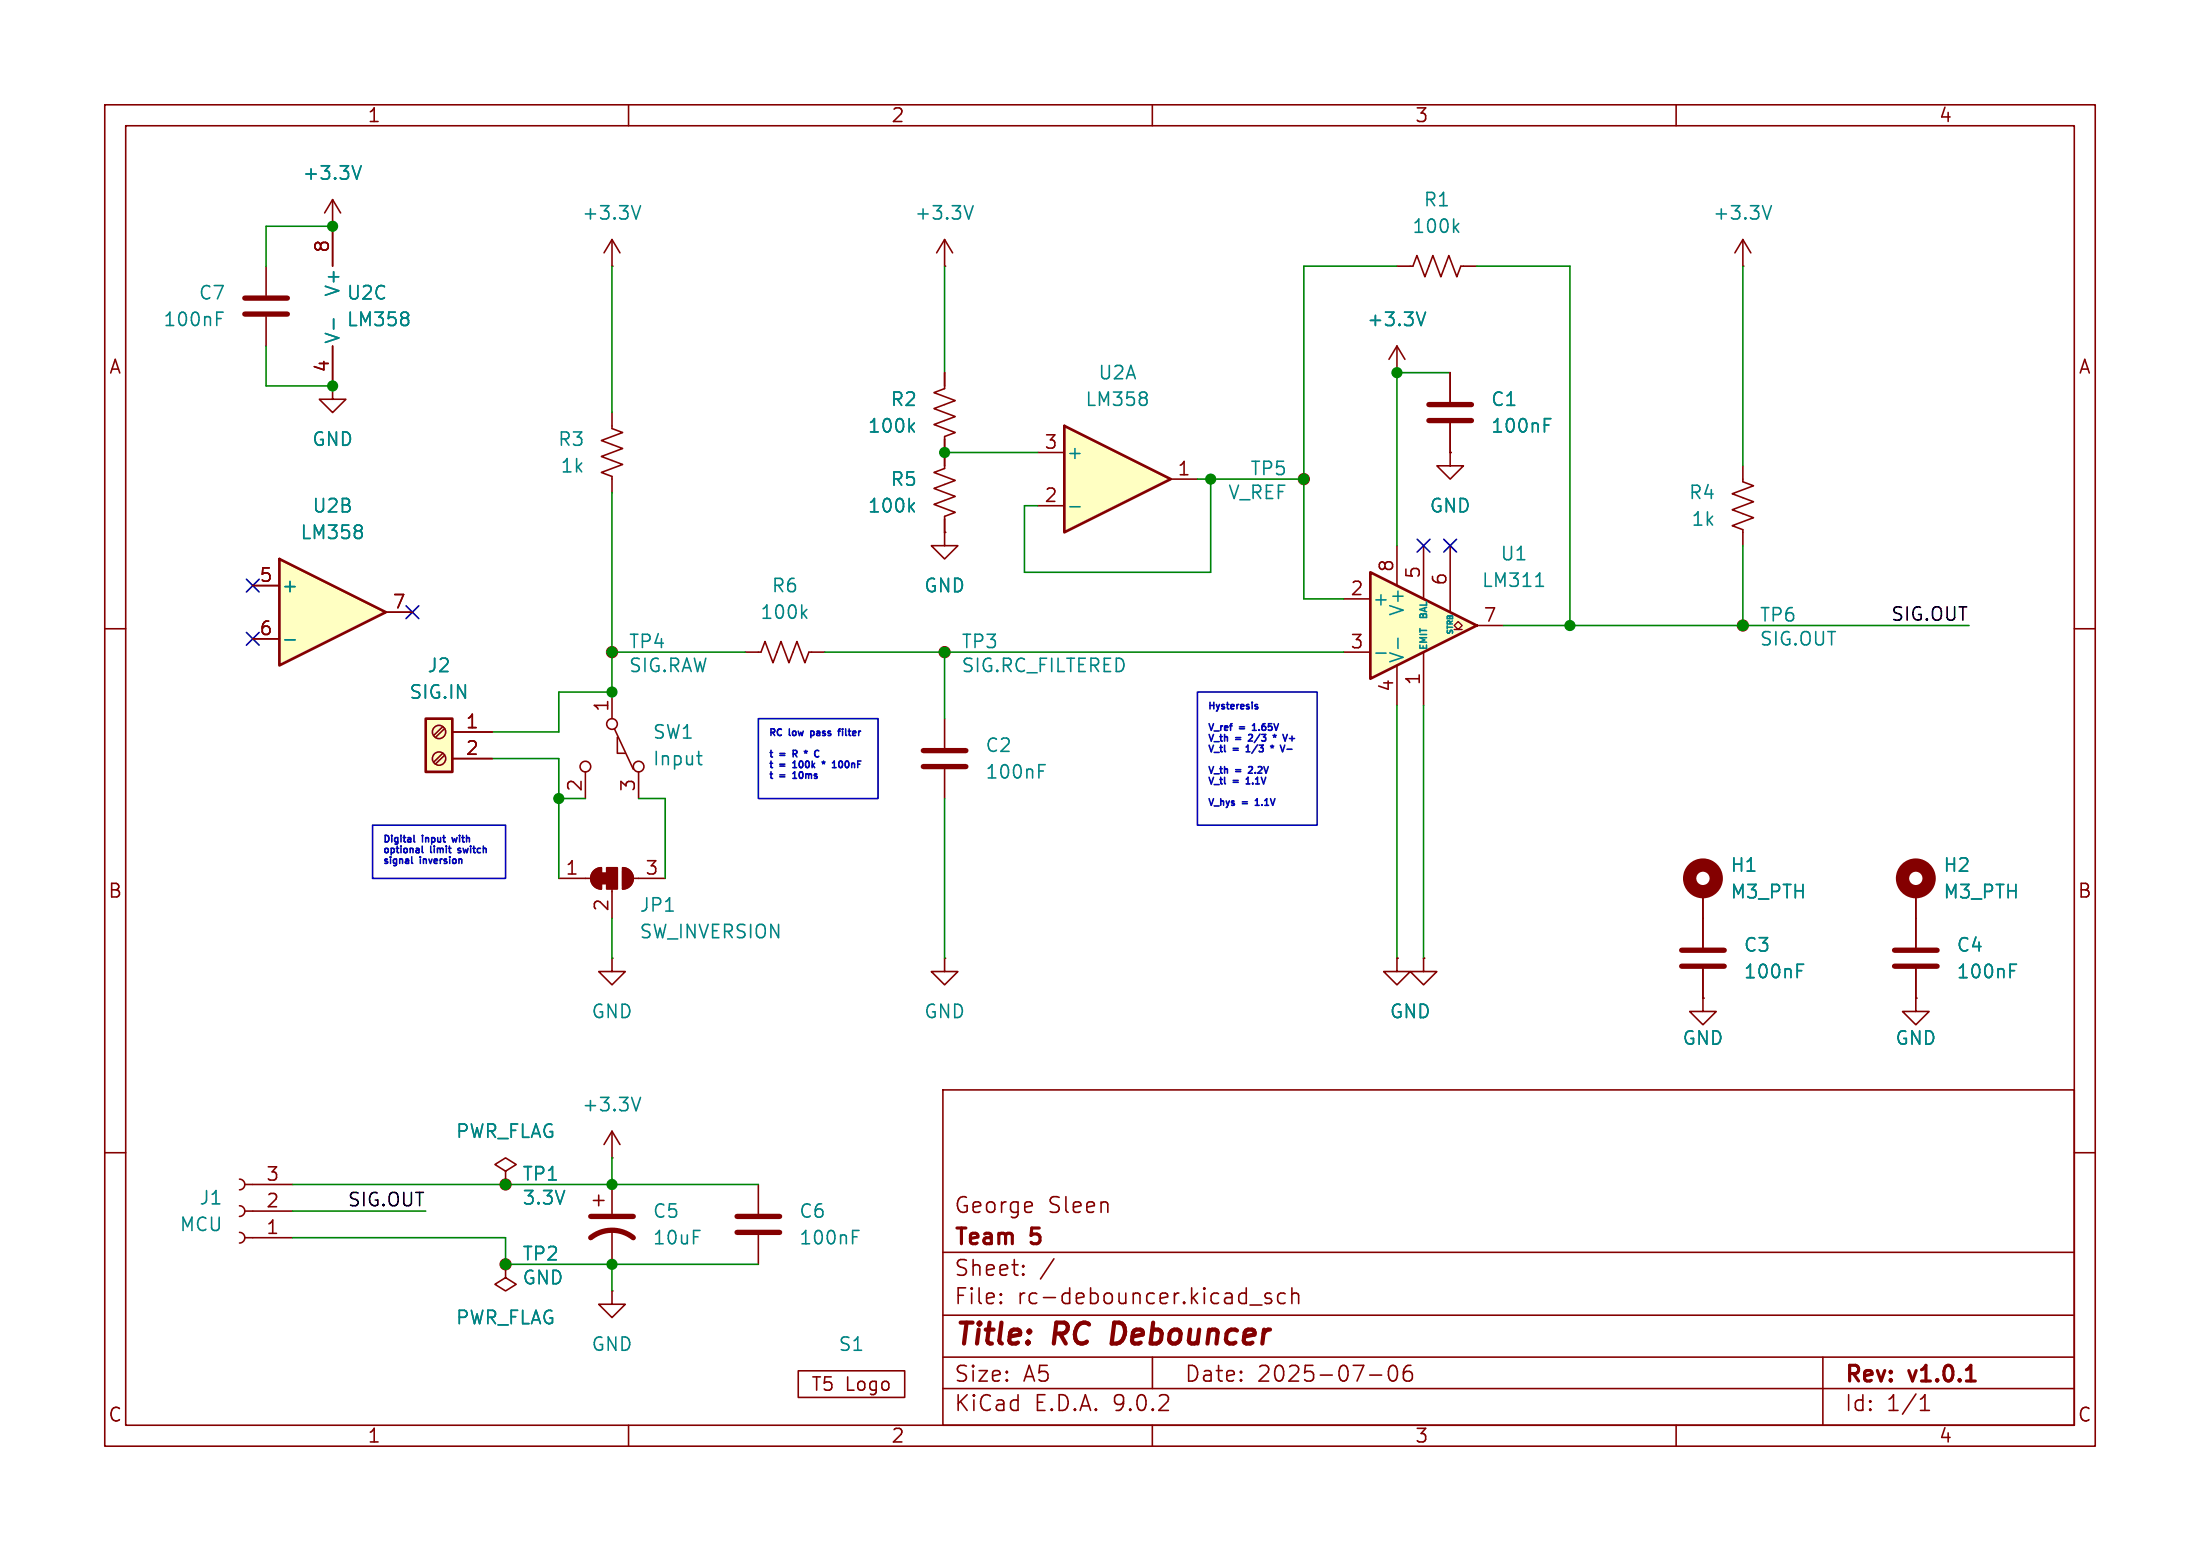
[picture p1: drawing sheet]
<svg xmlns="http://www.w3.org/2000/svg" width="210mm" height="148mm" viewBox="0 0 210 148" stroke-linecap="round" stroke-linejoin="round" font-family="sans-serif">
<path d="M0 0h210v148h-210z" fill="#fff" stroke="#fff" stroke-width=".1"/>
<g fill="none" stroke="#840000" stroke-width=".15">
<path d="M10 10h190v128h-190zM12 12h186v124h-186zM31.7 19.1l-.7 1.2M31.7 19.1l.8 1.2M31.7 19.1v2.5M60 10v2M110 10v2M160 10v2M25.4 25.4v2.8M25.4 30.2v2.8M31.7 36.8v1.3h1.3l-1.3 1.3-1.2-1.3h1.2M31.7 36.8h.1"/>
<path d="M31.7 21.6h.1M166.4 25.4h.1M166.4 22.9l-.8 1.2M166.4 22.9l.7 1.2M166.4 22.9v2.5M166.4 44.5v1.5l1 .4-2 .7 2 .8-2 .7 2 .8-2 .8 1 .3v1.6M10 60h2M198 60h2M10 110h2M48.3 111.8l1-.7-1-.6-1.1 .6 1.1 .7v1.2M48.3 113h.1M90 104h108v32h-108z"/>
<path d="M90 119.5h108M198 110h2M60 136v2M90 132.5h108M90 129.5h108M90 125.5h108M95.5 124.2l.1 .1-.1 .1M95.5 124.2v.1v.1M95.5 123.5v.1M95.5 124.2v.2M95.5 123.5h.1l-.1 .1M97.7 121.5l.1 .1-.1 .1"/>
<path d="M97.7 121.5l-.1 .1 .1 .1M97.7 120.8v.1M97.7 121.5v.2M97.7 120.8h.1l-.1 .1M97.7 120.8h-.1l.1 .1M100.6 120.1l-1.3 1.9M110 136v2M110 129.5v3M119.3 124.5h1.2M121.3 123.5l-.3-.1-.2 .2v.2l.5 .2 .1 .1-.1 .2-.1 .1-.4-.1M122.7 123.5l-.5-.1-.2 .3v.4l.1 .2 .1 .1 .5-.1M123.3 123.5a.37 .37 0 0 1 .7 .1v.8"/>
<path d="M123.3 122.9v1.5M130.8 131.2h1.1M132.7 130.4a.36 .36 0 0 1 .3-.1 .36 .36 0 0 1 .3 .3 .88 .88 0 0 1-.3 1.2 .38 .38 0 0 1-.4-.3 1.28 1.28 0 0 1 .1-1.1zM134.7 130.3a.59 .59 0 0 0-.7 .6v.6l.1 .2 .4 .1 .3-.2v-.5l-.1-.2h-.4l-.3 .2M160 136v2M174 129.5v6.5M183.3 134.6h.9M183.3 133.5l.5-.4v1.5"/>
<circle cx="48.3" cy="113" r=".51"/>
</g>
<path d="M187.7 131.8h.9" fill="none" stroke="#840000" stroke-width=".3"/>
<path d="M106.4 126.2l-.3 2h.5" fill="none" stroke="#840000" stroke-width=".4"/>
<path d="M34.5 15.8l-.5 1.3M169.1 19.6l-.4 1.3M20.7 30.4h.4M20.7 29.8h.6" fill="none" stroke="#008484" stroke-width=".15"/>
<path d="M23.4 28.4h4M23.4 30h4" fill="none" stroke="#840000" stroke-width=".51"/>
<path d="M40.6 68.6h2.6v5.1h-2.6z" fill="#ffffc2"/>
<path d="M40.6 68.6h2.6v5.1h-2.6z" fill="none" stroke="#840000" stroke-width=".25"/>
<g fill="none" stroke="#840000" stroke-width=".15">
<path d="M42.3 69.3l-.9 .9M42.3 71.9l-.9 .8M42.4 69.5l-.8 .9M42.4 72.1l-.8 .8M43.2 69.9h3.8M43.2 72.4h3.8M55.9 73.7v2.5M58.4 62.2h.1M58.4 66v2.6M58.7 69.6l1.8 3.8M58.9 70.4v1.5h.8M61 73.7v2.5"/>
<path d="M53.3 83.8h3.1M56.7 83.1l.4-.2 .3-.1v2a1.02 1.02 0 0 1-.9-.6 1.02 1.02 0 0 1 .2-1.1zM58.4 84.8v2.8M59.4 82.8a1.02 1.02 0 0 1 1 1 1.02 1.02 0 0 1-1 1zM60.5 83.8h3M48.3 120.7v1.2l1 .7-1 .6-1.1-.6 1.1-.7M48.3 120.7h.1"/>
<circle cx="41.9" cy="69.8" r=".63"/>
<circle cx="41.9" cy="72.4" r=".63"/>
<circle cx="55.9" cy="73.2" r=".51"/>
<circle cx="58.4" cy="62.2" r=".51"/>
<circle cx="58.4" cy="69.1" r=".51"/>
<circle cx="61" cy="73.2" r=".51"/>
<circle cx="48.3" cy="120.7" r=".51"/>
</g>
<path d="M66.5 72.1h.5M66.7 72.8l.1 .1 .2 .1" fill="none" stroke="#008484" stroke-width=".15"/>
<g fill="#840000" stroke="#840000" stroke-width=".15">
<path d="M57.4 83.3h.5v1h-.5z"/>
<path d="M56.7 83.1l.4-.2 .3-.1v2a1.02 1.02 0 0 1-.9-.6 1.02 1.02 0 0 1 .2-1.1z"/>
<path d="M57.9 82.8h1v2h-1z"/>
<path d="M59.4 82.8a1.02 1.02 0 0 1 1 1 1.02 1.02 0 0 1-1 1z"/>
</g>
<path d="M26.7 53.3l10.1 5.1-10.1 5.1z" fill="#ffffc2"/>
<path d="M26.7 53.3l10.1 5.1-10.1 5.1z" fill="none" stroke="#840000" stroke-width=".25"/>
<g fill="none" stroke="#840000" stroke-width=".15">
<path d="M31.7 21.6v3.8M31.7 33v3.8M58.4 39.4v1.5l1 .4-2 .7 2 .8-2 .8 2 .7-2 .8 1 .4v1.5M58.4 25.4h.1M58.4 22.9v2.5M58.4 22.9l-.7 1.2M58.4 22.9l.8 1.2M90.2 25.4h.1M90.2 35.6v1.5l-1 .4 2 .7-2 .8 2 .8-2 .7 2 .8-1 .4v3l-1 .4 2 .7-2 .8 2 .8-2 .7 2 .8-1 .4v1.5M90.2 22.9v2.5M90.2 22.9l-.8 1.2M90.2 22.9l.7 1.2"/>
<path d="M24.1 55.9h2.6M36.8 58.4h2.6M90.2 50.8v1.3h1.2l-1.2 1.2-1.3-1.2h1.3M90.2 50.8h.1M124.5 45.7h.1M24.1 61h2.6M71.1 62.2h1.5l.4-1 .8 2 .7-2 .8 2 .8-2 .7 2 .4-1h1.5M90.2 62.2h.1M90.2 68.6v2.8M90.2 73.4v2.8M58.4 110.5h.1M58.4 108l-.7 1.2"/>
<path d="M58.4 108l.8 1.2M58.4 108v2.5"/>
<circle cx="124.5" cy="45.7" r=".51"/>
<circle cx="90.2" cy="62.2" r=".51"/>
</g>
<g fill="none" stroke="#008484" stroke-width=".15">
<path d="M61.1 19.6l-.4 1.3M92.9 19.6l-.4 1.3M31.8 30.4v1M38.9 29.9l.1 .1-.1 .2M38.9 30.5l.1 .1-.1 .3M34.5 50.2l.1 .2-.1 .1M34.5 50.8l.1 .1-.1 .4M76.7 58.5l.3 .5M77 58.2l-.5 .4M86.9 40.7l.4 .5M86.9 48.4l.4 .4M87.3 40.4l-.5 .5"/>
<path d="M87.3 48l-.5 .5M27.2 61.1h1M99.2 73.6h.4M99.2 73h.6M61.1 104.7l-.4 1.3"/>
</g>
<path d="M88.1 71.6h4.1M88.1 73.2h4.1" fill="none" stroke="#840000" stroke-width=".51"/>
<path d="M101.6 40.6l10.2 5.1-10.2 5.1z" fill="#ffffc2"/>
<path d="M101.6 40.6l10.2 5.1-10.2 5.1z" fill="none" stroke="#840000" stroke-width=".25"/>
<g fill="none" stroke="#840000" stroke-width=".15">
<path d="M133.3 35.6h.1M133.3 25.4h1.6l.4-1 .7 2 .8-2 .7 2 .8-2 .8 2 .3-1h1.6M133.3 33l-.7 1.3M133.3 33l.8 1.3M133.3 33v2.6M138.4 35.6v2.8M99.1 43.2h2.5M99.1 48.3h2.5M111.8 45.7h2.5M138.4 43.2v1.3h1.3l-1.3 1.2-1.2-1.2h1.2M138.4 43.2h.1M138.4 40.4v2.8"/>
<path d="M166.4 59.7h.1M58.4 91.4v1.3h1.3l-1.3 1.3-1.3-1.3h1.3M58.4 91.4h.1M90.2 91.4v1.3h1.2l-1.2 1.3-1.3-1.3h1.3M90.2 91.4h.1M133.3 91.4v1.3h1.3l-1.3 1.3-1.2-1.3h1.2M133.3 91.4h.1M162.6 95.3v1.2h1.2l-1.2 1.3-1.3-1.3h1.3M162.6 95.3h.1M162.6 85.1v5.3M162.6 92.5v2.8M182.9 95.3v1.2h1.2l-1.2 1.3-1.3-1.3h1.3"/>
<path d="M182.9 95.3h.1M182.9 85.1v5.3M182.9 92.5v2.8M56.6 114.6h1.1M57.1 114v1.1M58.4 113v2.8M58.4 117.3v3.4M72.4 113v2.8M72.4 117.9v2.8M58.4 123.2v1.3h1.3l-1.3 1.2-1.3-1.2h1.3M58.4 123.2h.1M76.2 130.8h10.2v2.6h-10.2z"/>
<circle cx="166.4" cy="59.7" r=".51"/>
</g>
<g fill="none" stroke="#008484" stroke-width=".15">
<path d="M109.4 37.5l.1 .2-.1 .1M109.4 38.1l.1 .1-.1 .4M136.1 29.8l-.5 1.3M138.9 21.7l.3 .5M139.2 21.3l-.4 .5M147.4 39.9h.6M102.1 48.4h1M147.4 40.6h.5M171.6 92.6h.4M171.6 92h.6M191.9 92.6h.4M191.9 92h.6"/>
<path d="M81.4 118h.4M81.4 117.4h.6"/>
</g>
<path d="M136.4 38.6h4.1M136.4 40.1h4.1M160.5 90.7h4.1M160.5 92.2h4.1M180.8 90.7h4.1M180.8 92.2h4.1M56.4 118.1a3.3 3.3 0 0 1 4.1 0M56.4 116.1h4.1M70.4 116.1h4M70.4 117.6h4" fill="none" stroke="#840000" stroke-width=".51"/>
<g fill="none" stroke="#840000" stroke-width="1.3">
<circle cx="162.6" cy="83.8" r="1.27"/>
<circle cx="182.9" cy="83.8" r="1.27"/>
</g>
<path d="M130.8 54.6l10.2 5.1-10.2 5.1z" fill="#ffffc2"/>
<path d="M138.8 60.1h.4l-.4-.4 .4-.4 .4 .4-.4 .4h.4" fill="none" stroke="#840000" stroke-width=".13"/>
<path d="M130.8 54.6l10.2 5.1-10.2 5.1z" fill="none" stroke="#840000" stroke-width=".25"/>
<g fill="none" stroke="#840000" stroke-width=".15">
<path d="M31.7 21.6h.1M31.7 36.8h.1M31.7 21.6v3.8M31.7 33v3.8M90.2 35.6v1.2M133.3 35.6h.1M138.4 35.6v2.8M24.1 55.9h2.6M36.8 58.4h2.6M90.2 50.8h.1M90.2 41.9v2.6M90.2 49.5v1.3"/>
<path d="M128.3 57.2h2.5M133.3 52.1v3.8M135.9 52.1v5.1M138.4 43.2h.1M138.4 40.4v2.8M138.4 52.1v6.3M141 59.7h2.5M24.1 61h2.6M43.2 69.9h3.8M43.2 72.4h3.8M128.3 62.2h2.5M133.3 63.5v3.8"/>
<path d="M135.9 62.2v5.1M133.3 91.4h.1M135.9 91.4v1.3h1.3l-1.3 1.3-1.3-1.3h1.3M135.9 91.4h.1M162.6 95.3h.1M162.6 85.1v5.3M162.6 92.5v2.8M182.9 95.3h.1M182.9 85.1v5.3M182.9 92.5v2.8M22.9 117.6a.51 .51 0 0 1 .5 .5 .51 .51 0 0 1-.5 .5M22.9 115.1a.51 .51 0 0 1 .5 .5 .51 .51 0 0 1-.5 .5"/>
<path d="M22.9 112.5a.51 .51 0 0 1 .5 .5 .51 .51 0 0 1-.5 .5M23.4 118.1h4.5M23.4 115.6h4.5M23.4 113h4.5M48.3 113h.1M48.3 120.7h.1"/>
</g>
<g fill="none" stroke="#008484" stroke-width=".15">
<path d="M34.5 15.8l-.5 1.3M31.8 30.4v1M38.9 29.9l.1 .1-.1 .2M38.9 30.5l.1 .1-.1 .3M136.1 29.8l-.5 1.3M147.4 39.9h.6M34.5 50.2l.1 .2-.1 .1M34.5 50.8l.1 .1-.1 .4M86.9 48.4l.4 .4M86.9 40.7l.4 .5M87.3 48l-.5 .5M87.3 40.4l-.5 .5"/>
<path d="M146.6 56h.7M147.4 40.6h.5M27.2 61.1h1M131.3 62.3h1M133.4 60.9v1M171.6 92.6h.4M171.6 92h.6M191.9 92.6h.4M191.9 92h.6"/>
</g>
<g fill="none" stroke="#008400" stroke-width=".15">
<path d="M25.4 33v3.8h6.3M31.7 21.6h-6.3v3.8M58.4 25.4v14M90.2 25.4v10.2M133.3 25.4h-8.8v31.8h3.8M138.4 35.6h-5.1v16.5M141 25.4h8.9v34.3M166.4 25.4v19.1M58.4 47v19h-5.1v3.9h-6.3M90.2 43.2h8.9M114.3 45.7h10.2M115.6 45.7v8.9h-17.8v-6.3h1.3"/>
<path d="M143.5 59.7h44.5M166.4 52.1v7.6M47 72.4h6.3v11.4M53.3 76.2h2.6M58.4 62.2h12.7M61 76.2h2.5v7.6M78.7 62.2h49.6M90.2 62.2v6.4M90.2 76.2v15.2M133.3 67.3v24.1M135.9 67.3v24.1M58.4 87.6v3.8"/>
<path d="M27.9 118.1h20.4v2.6h24.1M27.9 115.6h12.7M27.9 113h44.5M58.4 110.5v2.5M58.4 120.7v2.5"/>
</g>
<path d="M23.5 55.3l1.2 1.2M24.7 55.3l-1.2 1.2M38.8 57.8l1.2 1.2M40 57.8l-1.2 1.2M135.3 51.5l1.2 1.2M136.5 51.5l-1.2 1.2M137.8 51.5l1.2 1.2M139 51.5l-1.2 1.2M23.5 60.4l1.2 1.2M24.7 60.4l-1.2 1.2" fill="none" stroke="#000084" stroke-width=".15"/>
<g fill="none" stroke="#0000c2" stroke-width=".15">
<path d="M35.6 78.7h12.7v5.1h-12.7zM37.1 79.9l-.1-.2h-.2v.6M37.4 79.7v.1M38.3 79.7v.1M38.6 79.7v.6M39.5 79.7v.6h.1M40.3 79.7v.1M42.4 79.7v.6M43.1 79.9l.2 .4 .1-.3M43.9 79.7v.1M44.2 79.7v.6M44.5 79.7v.6"/>
<path d="M72.4 68.6h11.4v7.6h-11.4zM73.6 71.6v.5M73.6 72.6v.6M73.6 73.6v.6M74 69.7l-.2-.1h-.2v.6M74.4 71.9h.5M74.4 72.9h.5M74.4 73.1h.5M74.4 73.9h.5M74.4 74.1h.5M74.6 69.6h-.2l-.2 .1M75.3 69.6v.5"/>
<path d="M75.7 73.3h.3M75.7 72.8l.2-.2v.7M75.7 73.8l.2-.2v.7M75.7 74.3h.3M75.7 71.9h.3M75.9 71.9l.2 .3M76.1 71.8l-.1-.2h-.3v.6M76.8 71.7l.1 .1M76.9 71.6v.2M77 72.7h.2l.1 .2M77.1 71.7l-.2 .1M77.4 69.8v.6"/>
<path d="M77.4 69.8h.2l.1 .1M77.4 70.2h.2M77.5 72.6v.7M78 69.8h.2l.1 .1M78.2 71.7l-.2-.1-.2 .2M78.5 72.7l.1 .1-.1 .1M78.8 69.8h-.2l-.1 .1M79.3 69.8h-.2l-.1 .1M79.6 72.6v.7M80 69.8h.2M80.2 69.6h-.1v.6M80.4 69.6h.1"/>
<path d="M80.4 69.8v.4M80.4 72.9l-.1-.3a.31 .31 0 0 0-.2 .3 .31 .31 0 0 0 .2 .3h.1M80.7 72.9l.1-.3 .2 .1v.2M80.7 69.6v.5M81.1 69.6v.5M82.2 72.6h-.3v.7M114.3 66h11.4v12.7h-11.4zM115.4 69.1l.2 .6 .2-.6M115.4 70.1l.2 .6 .2-.6M115.4 71.1l.2 .6 .2-.6M115.4 73.1l.2 .7 .2-.7M115.4 74.2l.2 .6 .2-.6"/>
<path d="M115.4 76.2l.2 .7 .2-.7M115.5 67v.6M115.9 67v.6M116.5 70.1v.5M116.5 71.1v.5M116.5 73.1v.6M116.5 74.2v.5M116.5 76.2v.7M116.9 70.1v.6M116.9 71.1v.5M116.9 73.1v.7M116.9 74.2v.5"/>
<path d="M117.2 67v.6M117.6 69.1l-.1 .1v.5M117.7 71.4h.5M117.7 71.6h.5M117.7 74.5h.5M117.7 74.7h.5M118 70.4h.4M118 73.5h.4M118.3 69.4h.5M118.3 69.5h.5M118.6 76.5h.5M118.6 76.7h.5"/>
<path d="M119 71.7h.3M119 71.3l.1-.2v.6M119 74.4l.1-.2v.6M119 74.8h.3M119.2 70.1h.2l.2 .1M119.2 73.2l.2-.1 .2 .2M119.5 67v.1M119.5 70.4l-.3 .3h.4M119.5 73.4l-.3 .4h.4M119.6 69.7h.3M119.6 69.2l.1-.1v.6M119.8 76.9h.4"/>
<path d="M119.8 76.4l.2-.2v.7M120 67.3l-.1-.1-.1 .1v.1l.2 .1v.1h-.2M120 71.1l-.5 .8M120 74.2v.6M120.1 73.2l.2-.1 .2 .2M120.3 70.1l-.6 .8M120.4 74.2l.2 .6 .2-.6M120.6 73.1l.3 .7 .2-.7M120.8 69.1h-.2l-.1 .1M120.8 76.4l.1-.2v.7M121.3 76.2l.2 .7 .2-.7M121.3 71.2l.1 .1"/>
<path d="M121.4 69.1h-.3v.3M121.4 71.1v.2M121.4 71.3l-.1 .1M121.4 71.3l.1 .1M121.6 71.2l-.2 .1M121.6 69.1l.2 .6 .2-.6M122.2 71.1l.2 .6 .2-.6M122.5 70.1l.2 .6 .2-.6M122.9 71.5h.4M123.1 70.5h.5M123.3 70.2v.5M39.3 81.8v.5l.1 .1"/>
<path d="M39.8 80.9l.2 .1v.4M40 81.3l-.2 .1M40 81.1h-.2M40.1 81.8h.1M40.3 80.7v.6l.1 .1M41.1 80.7v.6M42.6 80.7v.1M42.9 80.7v.6M43.7 81.3l.2 .1M43.7 81.1l.2 .1M44.1 82.1v.3M45.2 80.7v.6"/>
<path d="M46.1 80.7v.7"/>
</g>
<g fill="#008400" stroke="#008400" stroke-width=".15">
<circle cx="149.9" cy="59.7" r=".46"/>
<circle cx="166.4" cy="59.7" r=".46"/>
<circle cx="133.3" cy="35.6" r=".46"/>
<circle cx="31.7" cy="36.8" r=".46"/>
<circle cx="53.3" cy="76.2" r=".46"/>
<circle cx="58.4" cy="66" r=".46"/>
<circle cx="31.7" cy="21.6" r=".46"/>
<circle cx="90.2" cy="62.2" r=".46"/>
<circle cx="58.4" cy="62.2" r=".46"/>
<circle cx="124.5" cy="45.7" r=".46"/>
<circle cx="90.2" cy="43.2" r=".46"/>
<circle cx="115.6" cy="45.7" r=".46"/>
<circle cx="48.3" cy="120.7" r=".46"/>
<circle cx="58.4" cy="120.7" r=".46"/>
<circle cx="48.3" cy="113" r=".46"/>
<circle cx="58.4" cy="113" r=".46"/>
</g>
<g font-size="2.8" fill="#840000">
<text x="91" y="128.9">Title:</text>
<text x="100.7" y="128.9">RC</text>
<text x="107" y="128.9">Debouncer</text>
</g>
<g font-size="2.1" fill="#840000">
<text x="91" y="119.2">Team</text>
<text x="91" y="116">George</text>
<text x="98.5" y="119.2">5</text>
<text x="100" y="116">Sleen</text>
<text x="91" y="124.7">File:</text>
<text x="91" y="122">Sheet:</text>
<text x="97.1" y="124.7">rc-debouncer.kicad_sch</text>
<text x="91" y="134.9">KiCad</text>
<text x="91" y="132.1">Size:</text>
<text x="97.7" y="132.1">A5</text>
<text x="98.7" y="134.9">E.D.A.</text>
<text x="106.3" y="134.9">9.0.2</text>
<text x="113" y="132.1">Date:</text>
<text x="120" y="132.1">2025-07-06</text>
<text x="176" y="132.3">Rev:</text>
<text x="176" y="134.9">Id:</text>
<text x="180.1" y="134.9">1/1</text>
<text x="182.4" y="132.3">v1.0.1</text>
</g>
<g font-size="1.8" fill="#840000">
<text x="35" y="11.9">1</text>
<text x="85" y="11.9">2</text>
<text x="135" y="11.9">3</text>
<text x="185" y="11.9">4</text>
<text x="31.5" y="24.2" transform="rotate(-90 31.5 24.2)">8</text>
<text x="10.3" y="35.9">A</text>
<text x="31.5" y="35.6" transform="rotate(-90 31.5 35.6)">4</text>
<text x="198.4" y="35.9">A</text>
<text x="99.6" y="42.9">3</text>
<text x="112.3" y="45.5">1</text>
<text x="99.6" y="48">2</text>
<text x="24.7" y="55.6">5</text>
<text x="37.4" y="58.2">7</text>
<text x="128.8" y="56.9">2</text>
<text x="133.1" y="54.7" transform="rotate(-90 133.1 54.7)">8</text>
<text x="135.6" y="55.3" transform="rotate(-90 135.6 55.3)">5</text>
<text x="138.2" y="56" transform="rotate(-90 138.2 56)">6</text>
<text x="141.5" y="59.4">7</text>
<text x="24.7" y="60.7">6</text>
<text x="128.8" y="62">3</text>
<text x="135.6" y="65.5" transform="rotate(-90 135.6 65.5)">1</text>
<text x="44.4" y="69.6">1</text>
<text x="58.2" y="68" transform="rotate(-90 58.2 68)">1</text>
<text x="133.1" y="66.1" transform="rotate(-90 133.1 66.1)">4</text>
<text x="44.4" y="72.1">2</text>
<text x="55.6" y="75.6" transform="rotate(-90 55.6 75.6)">2</text>
<text x="60.7" y="75.6" transform="rotate(-90 60.7 75.6)">3</text>
<text x="53.9" y="83.6">1</text>
<text x="61.5" y="83.6">3</text>
<text x="10.3" y="85.9">B</text>
<text x="58.2" y="87.1" transform="rotate(-90 58.2 87.1)">2</text>
<text x="198.3" y="85.9">B</text>
<text x="25.3" y="112.8">3</text>
<text x="25.3" y="117.9">1</text>
<text x="25.3" y="115.3">2</text>
<text x="10.3" y="135.9">C</text>
<text x="35" y="137.9">1</text>
<text x="77.4" y="132.9">T5</text>
<text x="80.7" y="132.9">Logo</text>
<text x="85" y="137.9">2</text>
<text x="135" y="137.9">3</text>
<text x="185" y="137.9">4</text>
<text x="198.3" y="135.9">C</text>
</g>
<g font-size="1.8" fill="#008484">
<text x="28.8" y="17.4">+3.3V</text>
<text x="55.5" y="21.2">+3.3V</text>
<text x="87.2" y="21.2">+3.3V</text>
<text x="134.7" y="22.5">100k</text>
<text x="135.8" y="19.9">R1</text>
<text x="163.4" y="21.2">+3.3V</text>
<text x="18.9" y="28.8">C7</text>
<text x="32.6" y="28.4" transform="rotate(-90 32.6 28.4)">V+</text>
<text x="33" y="28.8">U2C</text>
<text x="15.5" y="31.3">100nF</text>
<text x="32.6" y="32.9" transform="rotate(-90 32.6 32.9)">V-</text>
<text x="33" y="31.3">LM358</text>
<text x="130.4" y="31.3">+3.3V</text>
<text x="82.8" y="41.5">100k</text>
<text x="84.9" y="39">R2</text>
<text x="103.5" y="39">LM358</text>
<text x="104.8" y="36.4">U2A</text>
<text x="142.2" y="39">C1</text>
<text x="142.2" y="41.5">100nF</text>
<text x="29.7" y="42.8">GND</text>
<text x="53.2" y="42.8">R3</text>
<text x="53.4" y="45.3">1k</text>
<text x="84.9" y="46.6">R5</text>
<text x="101.7" y="44">+</text>
<text x="117.2" y="47.9">V_REF</text>
<text x="119.3" y="45.6">TP5</text>
<text x="161.1" y="47.9">R4</text>
<text x="28.6" y="51.7">LM358</text>
<text x="29.7" y="49.1">U2B</text>
<text x="82.8" y="49.1">100k</text>
<text x="136.4" y="49.1">GND</text>
<text x="143.2" y="53.7">U1</text>
<text x="161.4" y="50.4">1k</text>
<text x="26.8" y="56.7">+</text>
<text x="72.5" y="59.3">100k</text>
<text x="73.6" y="56.7">R6</text>
<text x="88.1" y="56.7">GND</text>
<text x="130.9" y="58">+</text>
<text x="134.2" y="58.9" transform="rotate(-90 134.2 58.9)">V+</text>
<text x="141.4" y="56.2">LM311</text>
<text x="167.9" y="59.5">TP6</text>
<text x="40.7" y="64.4">J2</text>
<text x="60" y="62.1">TP4</text>
<text x="60" y="64.4">SIG.RAW</text>
<text x="91.7" y="62.1">TP3</text>
<text x="91.7" y="64.4">SIG.RC_FILTERED</text>
<text x="134.2" y="63.4" transform="rotate(-90 134.2 63.4)">V-</text>
<text x="167.9" y="61.8">SIG.OUT</text>
<text x="39" y="66.9">SIG.IN</text>
<text x="62.2" y="70.7">SW1</text>
<text x="94" y="72">C2</text>
<text x="62.2" y="73.3">Input</text>
<text x="94" y="74.5">100nF</text>
<text x="165.1" y="83.4">H1</text>
<text x="185.4" y="83.4">H2</text>
<text x="61" y="87.2">JP1</text>
<text x="61" y="89.8">SW_INVERSION</text>
<text x="165.1" y="86">M3_PTH</text>
<text x="185.4" y="86">M3_PTH</text>
<text x="166.4" y="91">C3</text>
<text x="166.4" y="93.6">100nF</text>
<text x="186.7" y="91">C4</text>
<text x="186.7" y="93.6">100nF</text>
<text x="56.4" y="97.4">GND</text>
<text x="88.1" y="97.4">GND</text>
<text x="132.6" y="97.4">GND</text>
<text x="160.5" y="99.9">GND</text>
<text x="180.8" y="99.9">GND</text>
<text x="55.5" y="106.3">+3.3V</text>
<text x="43.4" y="108.8">PWR_FLAG</text>
<text x="49.8" y="112.9">TP1</text>
<text x="17.1" y="117.7">MCU</text>
<text x="18.9" y="115.2">J1</text>
<text x="49.8" y="115.2">3.3V</text>
<text x="62.2" y="116.4">C5</text>
<text x="62.2" y="119">10uF</text>
<text x="76.2" y="116.4">C6</text>
<text x="76.2" y="119">100nF</text>
<text x="49.8" y="120.5">TP2</text>
<text x="49.8" y="122.8">GND</text>
<text x="43.4" y="126.6">PWR_FLAG</text>
<text x="56.4" y="129.1">GND</text>
<text x="80" y="129.1">S1</text>
</g>
<g font-size="1.8">
<text x="180.4" y="59.3">SIG.OUT</text>
<text x="33.1" y="115.2">SIG.OUT</text>
</g>
<g font-size=".9" fill="#008484">
<text x="136.4" y="59.3" transform="rotate(-90 136.4 59.3)">BAL</text>
<text x="136.4" y="62.1" transform="rotate(-90 136.4 62.1)">EMIT</text>
</g>
<g font-size=".9" fill="#0000c2">
<text x="73.3" y="70.6">RC</text>
<text x="75.4" y="70.6">low</text>
<text x="77.8" y="70.6">pass</text>
<text x="80.8" y="70.6">filter</text>
<text x="115.3" y="68.1">Hysteresis</text>
<text x="115.3" y="70.1">V_ref</text>
<text x="115.3" y="71.2">V_th</text>
<text x="118" y="71.2">=</text>
<text x="119.6" y="71.2">2/3</text>
<text x="120" y="70.1">1.65V</text>
<text x="73.3" y="72.7">t</text>
<text x="73.3" y="73.7">t</text>
<text x="73.3" y="74.7">t</text>
<text x="74.5" y="72.7">=</text>
<text x="76.1" y="72.7">R</text>
<text x="76.1" y="73.7">100k</text>
<text x="76.1" y="74.7">10ms</text>
<text x="77.6" y="72.7">*</text>
<text x="78.9" y="72.7">C</text>
<text x="79.3" y="73.7">*</text>
<text x="80.6" y="73.7">100nF</text>
<text x="115.3" y="72.2">V_tl</text>
<text x="115.3" y="74.2">V_th</text>
<text x="115.3" y="75.2">V_tl</text>
<text x="115.3" y="77.3">V_hys</text>
<text x="118" y="74.2">=</text>
<text x="119.4" y="72.2">1/3</text>
<text x="119.4" y="75.2">1.1V</text>
<text x="119.6" y="74.2">2.2V</text>
<text x="120.3" y="77.3">1.1V</text>
<text x="36.5" y="80.8">Digital</text>
<text x="36.5" y="81.8">optional</text>
<text x="36.5" y="82.8">signal</text>
<text x="40.2" y="82.8">inversion</text>
<text x="40.4" y="80.8">input</text>
<text x="41.2" y="81.8">limit</text>
<text x="43.6" y="80.8">with</text>
<text x="44.2" y="81.8">switch</text>
</g>
<text font-size=".7" fill="#008484" x="138.9" y="60.8" transform="rotate(-90 138.9 60.8)">STRB</text>
</svg>
